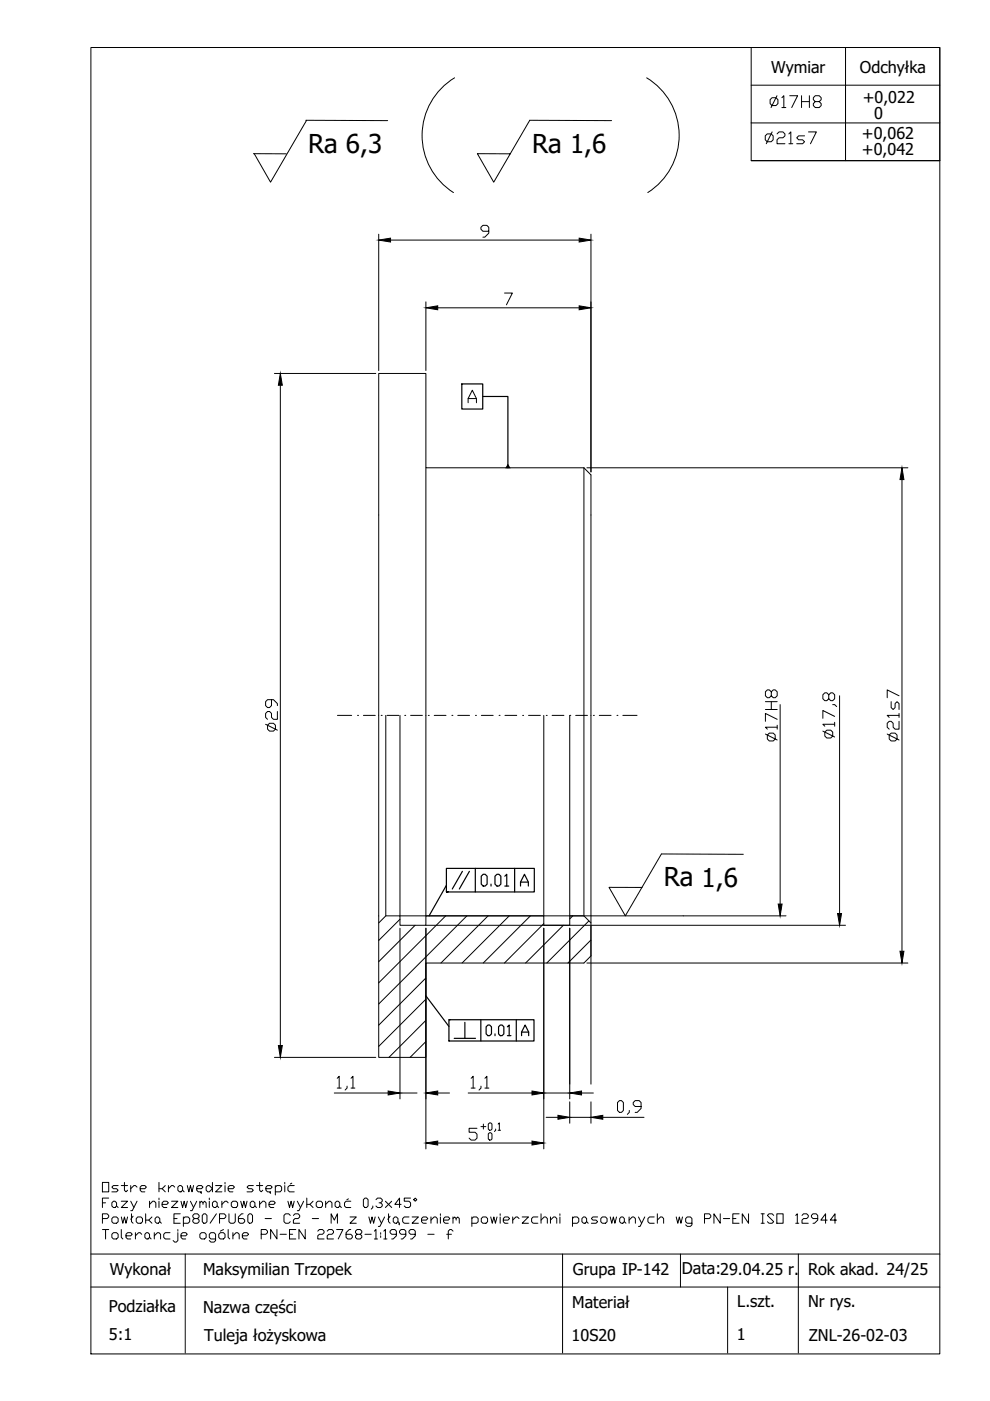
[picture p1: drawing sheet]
<svg xmlns="http://www.w3.org/2000/svg" width="210mm" height="297mm" viewBox="0 0 210 297" stroke-linecap="round" stroke-linejoin="round" font-family="sans-serif">
<!-- layer: tabelka -->
<path d="M159.3 10.1v16M159.3 18.1h40M179.3 10.1v24M159.3 26.1v8h40h-40M159.3 26.1h40M19.3 272.9h180M19.3 265.9h180M39.3 265.9v21M119.3 265.9v21M144.3 265.9v7M154.3 272.9v14M169.3 265.9v21" fill="none" stroke="#000" stroke-width=".21"/>
<!-- layer: kontury -->
<path d="M19.3 10.1h180v277h-180z" fill="none" stroke="#000" stroke-width=".21"/>
<!-- layer: 0 -->
<path d="M199.3 10.1v24M90.3 99.2v52.5M125.3 100.7l-1.5-1.5v95l1.5 1.5M125.3 109.2v42.5M81.8 151.7v42.5l-1.5 1.5M125.3 202.7l-1.5 1.5" fill="none" stroke="#000" stroke-width=".21"/>
<!-- layer: Hatch (ANSI) -->
<g fill="none" stroke="#000" stroke-width=".21">
<path d="M84.8 194.9l-4.5 4.5M88 196.2l-7.7 7.7M94.5 194.2l-14.2 14.2M99 194.2l-18.7 18.7M103.5 194.2l-10 10M108 194.2l-10 10M112.5 194.2l-10 10M115.3 195.8l-8.3 8.4M119.4 196.2l-8 8M121.4 194.2l-.6 .6M124.9 195.2l-9 9M125.3 199.3l-4.9 4.9"/>
<path d="M90.3 207.4l-10 10M90.3 211.9l-10 10M90.3 216.3l-7.8 7.9M90.3 220.8l-3.3 3.4"/>
</g>
<!-- layer: Visible (ANSI) -->
<path d="M123.8 99.2h-33.5v-20h-10v145h10v-20h33.5M125.3 100.7v8.5M84.8 151.7v42.5M90.3 151.7v42.5M115.3 151.7v42.5M120.8 151.7v42.5M125.3 151.7v51M81.8 194.2h3v2h5.5v-2h25v2h5.5v-2h3" fill="none" stroke="#000" stroke-width=".21"/>
<!-- layer: opis -->
<g fill="none" stroke="#000" stroke-width=".21">
<path d="M21.7 250.7h1.4v2h-1.4zM21.7 258.4h1l.4-.4v-.3l-.4-.3h-1v2M21.7 255h.7M23.1 254h-1.4v2M24 254.7h.4l.3 .3v.7l-.3 .3h-.4l-.3-.3v-.7zM24 258h.7l.4 .4v.6l-.4 .4h-.7l-.3-.4v-.6zM24.7 255.7l.4 .3M25.1 251.4h-1.1l-.3 .3 .3 .3h.7l.4 .4-.4 .3h-1M25.7 254.7h1.4l-1.4 1.3h1.4M25.7 258l.3 1.4 .4-1.4 .3 1.4 .4-1.4M25.7 251.4h1.4M26.4 250.7v1.7l.3 .3 .4-.3"/>
<path d="M27.7 251.4v1.3M27.7 254.7l.7 1.3M27.9 257.4v1.6l.3 .4M28.2 257.9l-.5 .6M29.1 251.7l-.4-.3h-.3l-.7 .6M29.1 254.7l-1.1 2h-.3M29.2 258h.7l.3 .4v.6l-.3 .4h-.7l-.3-.4v-.6zM29.7 252h1l.3-.3-.3-.3h-.7l-.3 .3v.7l.3 .3h.7M30.9 257.4v2M31.5 258.7l.7 .7M31.7 255.4l.7-.7h.3l.3 .3v1M31.7 254.7v1.3"/>
<path d="M32.2 258l-.7 .7h-.6M33.2 258h.3l.4 .4v.6l-.4 .4h-.3l-.3-.4v-.6zM33.7 250.7v2M33.7 254v.4M33.7 254.7v1.3M33.9 259l.3 .4M34.4 255.4h1l.3-.4-.3-.3h-.7l-.3 .3v.7l.3 .3h.7M34.4 252l.6 .7M35 251.4l-.6 .6h-.7M35.7 251.4v1.3M36.4 254.7h1.3l-1.3 1.3h1.3M36.9 258.4h.6"/>
<path d="M37 251.7l-.3-.3h-.3l-.7 .6M37.7 251.7l.3-.3h.4l.3 .3v.7l-.3 .3h-.4l-.3-.3zM38.2 257.4h-1.3v2h1.3M38.4 254.7l.3 1.3 .3-1.3 .4 1.3 .3-1.3M38.7 252.4l.3 .3M38.9 258.4l.3-.4h.7l.3 .4v.6l-.3 .4h-1M38.9 258v2M39.7 251.4l.3 1.3 .4-1.3 .3 1.3 .3-1.3M40.4 254.7l.6 1.3M41.2 258.4l-.3-.4v-.3l.3-.3h.7l.3 .3v.3l-.3 .4h-.7l-.3 .3v.3l.3 .4h.7l.3-.4v-.3l-.3-.3M41.7 252h1l.3-.3-.3-.3h-.7l-.3 .3v.7l.3 .3h.7l-.2 .2 .2 .1M41.7 254.7l-1 2h-.3"/>
<path d="M42.4 255l.3-.3 .3 .3v.4M42.4 254.7v1.3M43 255l.4-.3 .3 .3v1M43.2 257.4h.4l.3 .3v1.3l-.3 .4h-.4l-.3-.4v-1.3zM43.7 251.7l.3-.3h.4l.6 .6-.6 .7h-.4l-.3-.3zM44.4 254v.4M44.4 254.7v1.3M45 250.7v2M45.4 254.7h.3l.3 .3v.7l-.3 .3h-.3l-.4-.3v-.7zM45.7 251.4h1.3l-1.3 1.3h1.3M45.9 257.4l-1.4 2M46 255.7l.4 .3"/>
<path d="M46.5 258.4h1l.4-.4v-.3l-.4-.3h-1v2M47 254.7v1.3M47.7 250.7v.3M47.7 251.4v1.3M48.4 252h1l.3-.3-.3-.3h-.7l-.3 .3v.7l.3 .3h.7M48.4 255l-.4-.3h-.3l-.7 .7M48.5 257.4v1.6l.4 .4h.6l.4-.4v-1.6M49 255l.4-.3h.6l.4 .3v.7l-.4 .3h-.6l-.4-.3zM51 254.7l.4 1.3 .3-1.3 .3 1.3 .4-1.3M51.5 257.4h-.3l-.7 .6v1l.4 .4h.6l.4-.4v-.3l-.4-.3h-1M52.9 257.4h.3l.3 .3v1.3l-.3 .4h-.3l-.4-.4v-1.3zM53 255l.4-.3h.3l.3 .3v.7l-.3 .3h-.3l-.4-.3z"/>
<path d="M53.7 251.4h-1l-.3 .3 .3 .3h.7l.3 .4-.3 .3h-1M54 255.7l.4 .3M54.4 251.4h1.3M55 250.7v1.7l.4 .3 .3-.3M55 255.4l.7-.7h.3l.4 .3v1M55 254.7v1.3M56.2 258.4h1.3M56.4 252h1l.3-.3-.3-.3h-.7l-.3 .3v.7l.3 .3h.7l-.2 .2 .2 .1M57 255.4h1l.4-.4-.4-.3h-.6l-.4 .3v.7l.4 .3h.6M58.4 251.7l.3-.3h.7l.3 .3v.7l-.3 .3h-1M58.4 251.4v2M60.4 250.7v.3"/>
<path d="M60.4 251.4v1.3M61 254.7l.4 1.3 .3-1.3 .4 1.3 .3-1.3M61.5 257.7l-.3-.3h-.7l-.3 .3v1.3l.3 .4h.7l.3-.4M61.9 250.9l-.4 .1M62.2 257.7l.3-.3h.7l.3 .3v.3l-.3 .4h-.7l-.3 .3v.7h1.3M62.4 251.4h-1l-.4 .3v.7l.4 .3h1M63 254.7l.7 1.3M64.4 254.7l-1 2h-.4M65 254v2M65.7 255.4l.7 .6M66.2 258.4h1.3M66.4 254.7l-.7 .7h-.7"/>
<path d="M67.4 254.7h.6l.4 .3v.7l-.4 .3h-.6l-.4-.3v-.7zM69 255.4l.7-.7h.3l.4 .3v1M69 254.7v1.3M70.2 259.4v-2l.7 1.3 .6-1.3v2M71.4 254.7h.3l.3 .3v.7l-.3 .3h-.3l-.4-.3v-.7zM72 255.7l.4 .3M73.9 254.2l-.4 .2M74.2 258h1.3l-1.3 1.4h1.3M74.4 254.7h-1l-.4 .3v.7l.4 .3h1M77.4 254h.3l.3 .4v1.3l-.3 .3h-.3l-.4-.3v-1.3zM78.2 258l.3 1.4 .4-1.4 .3 1.4 .3-1.4M79 255.7v.3l-.3 .4"/>
<path d="M79.7 254.4l.3-.4h.7l.3 .4v.3l-.3 .3h-.3M80.2 258l.7 1.4M80.7 255l.3 .4v.3l-.3 .3h-.7l-.3-.3M81.5 258l-1 2h-.3M81.7 254.7l1.3 1.3M82.4 257.4v1.6l.3 .4M82.7 257.9l-.5 .6M83 254.7l-1.3 1.3M83.4 258.4l.3-.4h.3l.4 .4v.6l-.4 .4h-.3l-.3-.4zM84.4 259l.3 .4-.2 .1 .2 .2M85 255.4h-1.3l1-1.4v2M86.7 258h-1l-.3 .4v.6l.3 .4h1"/>
<path d="M87 254h-1.3v.7h1l.3 .3v.7l-.3 .3h-.7l-.3-.3M87.4 258h1.3l-1.3 1.4h1.3M88 254l.4 .4-.4 .3-.3-.3zM89.4 258.7h1l.3-.3-.3-.4h-.7l-.3 .4v.6l.3 .4h.7M91.4 258.7l.6-.7h.4l.3 .4v1M91.4 258v1.4M93.4 257.4v.3M93.4 258v1.4M94 258.7h1l.4-.3-.4-.4h-.6l-.4 .4v.6l.4 .4h.6M96 258.4l.4-.4 .3 .4v.3M96 258v1.4M96.7 258.4l.3-.4 .4 .4v1"/>
<path d="M100 258.4l.4-.4h.6l.4 .4v.6l-.4 .4h-1M100 258v2M102.4 258h.6l.4 .4v.6l-.4 .4h-.6l-.4-.4v-.6zM104 258l.4 1.4 .3-1.4 .3 1.4 .4-1.4M106 257.4v.3M106 258v1.4M106.7 258.7h1l.3-.3-.3-.4h-.7l-.3 .4v.6l.3 .4h.7M108.7 258v1.4M110 258.4l-.3-.4h-.3l-.7 .7M110.7 258h1.3l-1.3 1.4h1.3M114 258h-1l-.3 .4v.6l.3 .4h1M114.7 258.7l.7-.7h.3l.3 .4v1"/>
<path d="M114.7 257.4v2M116.7 258.7l.7-.7h.3l.3 .4v1M116.7 258v1.4M118.7 257.4v.3M118.7 258v1.4M121.4 258.4l.3-.4h.7l.3 .4v.6l-.3 .4h-1M121.4 258v2M123.7 258h.3l.4 .4v.6l-.4 .4h-.3l-.3-.4v-.6zM124.4 259l.3 .4M126.7 258h-1l-.3 .4 .3 .3h.7l.3 .3-.3 .4h-1M127.7 258h.7l.3 .4v.6l-.3 .4h-.7l-.3-.4v-.6zM129.4 258l.3 1.4 .3-1.4 .4 1.4 .3-1.4"/>
<path d="M131.7 258h.3l.4 .4v.6l-.4 .4h-.3l-.3-.4v-.6zM132.4 259l.3 .4M133.4 258.7l.6-.7h.4l.3 .4v1M133.4 258v1.4M135.4 258l.6 1.4M136.7 258l-1 2h-.3M138.7 258h-1l-.3 .4v.6l.3 .4h1M139.4 258.7l.6-.7h.4l.3 .4v1M139.4 257.4v2M143.4 258l.3 1.4 .3-1.4 .4 1.4 .3-1.4M146.7 259.4h-1l-.3-.4v-.6l.3-.4h.7l.3 .4v1.3l-.3 .3h-.7l-.3-.3M149.4 258.4h1l.3-.4v-.3l-.3-.3h-1v2"/>
<path d="M152.7 257.4v2l-1.3-2v2M153.4 258.4h1.3M155.4 258.4h.6M156.7 257.4h-1.3v2h1.3M158.7 257.4v2l-1.3-2v2M161.4 259.4h.6M161.4 257.4h.6M161.7 257.4v2M164 257.7l-.3-.3h-.7l-.3 .3 1.3 1.3-.3 .4h-.7l-.3-.4M164.7 257.4h1.3v2h-1.3zM168.7 257.7l.3-.3v2M168.7 259.4h.7"/>
<path d="M170 257.7l.4-.3h.6l.4 .3v.3l-.4 .4h-.6l-.4 .3v.7h1.4M173.4 258.4h-1l-.4-.4v-.3l.4-.3h.6l.4 .3v1l-.7 .7h-.3M175.4 258.7h-1.4l1-1.3v2M177.4 258.7h-1.4l1-1.3v2M21.7 260.7h1.4M22.4 260.7v2M24 261.4h.7l.4 .3v.7l-.4 .3h-.7l-.3-.3v-.7zM25.7 260.7v1.7l.3 .3M26.7 262h1l.3-.3-.3-.3h-.6l-.4 .3v.7l.4 .3h.6M28.7 261.4v1.3M30 261.7l-.3-.3h-.3l-.7 .6M31 261.4h.4l.3 .3v.7l-.3 .3h-.4l-.3-.3v-.7z"/>
<path d="M31.7 262.4l.3 .3M32.7 262l.7-.6h.3l.3 .3v1M32.7 261.4v1.3M36 261.4h-1l-.3 .3v.7l.3 .3h1M37.7 261.4v1.6l-.3 .4h-.4l-.3-.4M37.7 260.7v.3M38.4 262h1l.3-.3-.3-.3h-.7l-.3 .3v.7l.3 .3h.7M42.4 261.7l.3-.3h.7l.3 .3v.7l-.3 .3h-.7l-.3-.3zM45.7 262.7h-1l-.3-.3v-.7l.3-.3h.7l.3 .3v1.3l-.3 .4h-.7l-.3-.4M46.4 261.7l.3-.3h.7l.3 .3v.7l-.3 .3h-.7l-.3-.3zM47.4 260.7l-.7 .3M48.4 260.7v1.7l.3 .3"/>
<path d="M49.4 262l.6-.6h.4l.3 .3v1M49.4 261.4v1.3M51.4 262h1l.3-.3-.3-.3h-.7l-.3 .3v.7l.3 .3h.7M55.4 261.7h1l.3-.3v-.4l-.3-.3h-1v2M58.7 260.7v2l-1.3-2v2M59.4 261.7h1.3M61.4 261.7h.7M62.7 260.7h-1.3v2h1.3M64.7 260.7v2l-1.3-2v2M67.4 261l.3-.3h.7l.3 .3v.4l-.3 .3h-.7l-.3 .3v.7h1.3M69.4 261l.3-.3h.7l.3 .3v.4l-.3 .3h-.7l-.3 .3v.7h1.3M71.4 260.7h1.3l-1 2"/>
<path d="M74.4 260.7h-.4l-.6 .7v1l.3 .3h.7l.3-.3v-.4l-.3-.3h-1M75.7 261.7l-.3-.3v-.4l.3-.3h.7l.3 .3v.4l-.3 .3h-.7l-.3 .3v.4l.3 .3h.7l.3-.3v-.4l-.3-.3M77.4 261.7h1.3M79.4 261l.3-.3v2M79.4 262.7h.6M80.7 261.4v.3M80.7 262v.4M81.4 261l.3-.3v2M81.4 262.7h.6M84 261.7h-1l-.3-.3v-.4l.3-.3h.7l.3 .3v1l-.6 .7h-.4M86 261.7h-1l-.3-.3v-.4l.3-.3h.7l.3 .3v1l-.6 .7h-.4M88 261.7h-1l-.3-.3v-.4l.3-.3h.7l.3 .3v1l-.6 .7h-.4"/>
<path d="M90.7 261.7h1.3M94.7 261.7h1M96 261l-.3-.3h-.3l-.4 .3v1.7"/>
</g>
<!-- layer: wymiary -->
<g fill="none" stroke="#000" stroke-width=".21">
<path d="M96.4 16.5a14.3 14.3 0 0 0-.3 24.3M137.1 16.5a14.3 14.3 0 0 1 .2 24.3M53.7 32.6h7M64.8 25.5l17.4 .1M65 25.5l-7.6 13.1-3.5-6M129.7 25.6l-17.4-.1-7.6 13.1-3.5-6h7M80.3 49.7v28.9M82.8 50.9h40M103.6 49h-1.2l-.4-.4v-.4l.4-.4h.8l.4 .4v1.2l-.8 .9h-.4M125.3 49.7v50.4M58.2 79.2h21.5M90.3 64v14.6"/>
<path d="M92.8 65.3h30M107 62.1h1.6l-1.2 2.5M59.4 81.7v140M99.3 85.4v-.9l.8-1.8 .9 1.8v.9M99.3 84.5h1.7M124.4 99.2h68.1M191.2 101.7v100M165.4 149.4v42.3M178 147.5v46.2M84.8 196.8v36.2M84.8 194.2h81.9M90.3 196.8v46.8"/>
<path d="M90.3 196.2h89M115.3 196.8v46.8M120.8 196.8v36.2M125.3 196.3v33.6M157.6 181.1h-17.4l-7.6 13.1-3.5-6.1 7 .1M124.4 204.2h68.1M58.2 224.2h21.5M70.9 231.7h11.4M71.5 228.6l.4-.4v2.5M71.5 230.7h.8M73.6 230.3v.4l-.4 .4M74.4 228.6l.4-.4v2.5"/>
<path d="M74.4 230.7h.8M84.8 231.7h3.6M92.8 231.7h2.5M99.3 231.7h13.5M99.9 228.6l.4-.4v2.5M99.9 230.7h.8M101.1 239.2h-1.6v.9h1.2l.4 .4v.8l-.4 .4h-.8l-.4-.4M102 238.9h1M102 230.3v.4l-.4 .4M102.5 238.3v1.1M102.8 228.6l.4-.4v2.5M102.8 230.7h.9"/>
<path d="M103.5 238.3l.3-.2h.3l.2 .2v1.1l-.2 .2h-.3l-.3-.2zM105.1 239.4v.2l-.3 .3M105.6 238.3l.3-.2v1.5M105.6 239.6h.5M115.3 231.7h5.5M115.8 236.9h2.5M120.8 233.6v4.5M120.8 236.9h4.5M123.3 231.7h2.5M125.3 233.6v4.5M92.8 242.3h20M103.5 240.4l.3-.2h.3l.2 .2v1.1l-.2 .2h-.3l-.3-.2z"/>
</g>
<!-- layer: osie -->
<g fill="none" stroke="#000" stroke-width=".21">
<path d="M71.6 151.7h3M75.8 151.7h.1M77.1 151.7h2.5M80.8 151.7h.1M82.1 151.7h2.5M85.8 151.7h.1M87.1 151.7h2.5M90.8 151.7h.1M92.1 151.7h2.5M95.8 151.7h.1M97.1 151.7h2.5M100.8 151.7h.1"/>
<path d="M102.1 151.7h2.5M105.8 151.7h.1M107.1 151.7h2.5M110.8 151.7h.1M112.1 151.7h2.5M115.8 151.7h.1M117.1 151.7h2.5M120.8 151.7h.1M122.1 151.7h2.5M125.8 151.7h.1M127.1 151.7h2.5M130.8 151.7h.1"/>
<path d="M132.1 151.7h3"/>
</g>
<!-- layer: wymiary -->
<g fill="#000" stroke="#000" stroke-width=".21">
<path d="M80.3 50.9l2.5-.4v.8zM122.8 50.5l2.5 .4-2.5 .4zM90.3 65.3l2.5-.5v.9zM122.8 64.8l2.5 .5-2.5 .4zM59.4 79.2l.5 2.5h-.9zM107.7 98.5l.4 .7h-.8zM191.2 99.2l.5 2.5h-.9zM165 191.7h.8l-.4 2.5zM177.6 193.7h.8l-.4 2.5zM190.8 201.7h.9l-.5 2.5zM59 221.7h.9l-.5 2.5zM82.3 231.3l2.5 .4-2.5 .5z"/>
<path d="M90.3 231.7l2.5-.4v.9zM112.8 231.3l2.5 .4-2.5 .5zM118.3 236.5l2.5 .4-2.5 .4zM120.8 231.7l2.5-.4v.9zM125.3 236.9l2.5-.4v.8zM90.3 242.3l2.5-.4v.9zM112.8 241.9l2.5 .4-2.5 .5z"/>
</g>
<g fill="none" stroke="#000" stroke-width=".25">
<path d="M97.9 81.4h4.5v5.3h-4.5zM102.4 84.1h5.3v15.1M94.6 189.1h18.7v-5h-18.7v5h.4M94.6 187.7l-3.6 6.5M98 184.7l-2.1 3.8M99.5 184.7l-2.1 3.8M100.8 184.1v5M102 185.8l.4-.4h.5l.4 .4v1.6l-.4 .5h-.5l-.4-.5zM104.1 187.4v.5M104.9 185.8l.5-.4h.4l.4 .4v1.6l-.4 .5h-.4l-.5-.5zM107 185.8l.4-.4v2.5M107 187.9h.9"/>
<path d="M109.1 184.1v5M110.4 187.9v-.9l.8-1.6 .8 1.6v.9M110.4 187h1.6M90.3 211.1l4.9 6.5M95.2 216.2h18v4.5h-18zM95.2 216.2h.3M98.6 216.8v3.4M101.9 216.2v4.5M103.1 217.7l.4-.4h.3l.4 .4v1.5l-.4 .4h-.3l-.4-.4zM105 219.2v.4M106.1 217.3h.4l.3 .4v1.5l-.3 .4h-.4l-.4-.4v-1.5zM107.6 217.7l.4-.4v2.3"/>
<path d="M107.6 219.6h.7M109.5 216.2v4.5M110.6 219.6v-.8l.7-1.5 .8 1.5v.8M110.6 218.8h1.5M96.3 220.2h4.5"/>
</g>
<g font-size="6.2">
<text x="178.2" y="157.7" transform="rotate(-90 178.2 157.7)">17,8</text>
<text x="129.8" y="237.4">0,9</text>
</g>
<g font-size="5.7">
<text x="161.9" y="24">17H8</text>
<text x="160.9" y="31.7">21s7</text>
<text x="59.6" y="156.3" transform="rotate(-90 59.6 156.3)">29</text>
<text x="165.8" y="158.4" transform="rotate(-90 165.8 158.4)">17H8</text>
<text x="191.6" y="158.4" transform="rotate(-90 191.6 158.4)">21s7</text>
</g>
<g font-size="5.5">
<text x="65.3" y="32.4">Ra 6,3</text>
<text x="112.8" y="32.4">Ra 1,6</text>
<text x="140.7" y="187.9">Ra 1,6</text>
</g>
<g font-size="3.4">
<text x="163.5" y="15.4">Wymiar</text>
<text x="182.3" y="15.5">Odchyłka</text>
<text x="182.9" y="21.9">+0,022</text>
<text x="182.8" y="29.6">+0,062</text>
<text x="185.3" y="25.2">0</text>
<text x="182.8" y="32.9">+0,042</text>
<text x="23.3" y="270.3">Wykonał</text>
<text x="43.1" y="270.3">Maksymilian Trzopek</text>
<text x="121.5" y="270.2">Grupa IP-142</text>
<text x="144.6" y="270.2">Data:29.04.25 r.</text>
<text x="171.3" y="270.3">Rok akad. 24/25</text>
<text x="23.1" y="278.3">Podziałka</text>
<text x="43.1" y="278.5">Nazwa części</text>
<text x="121.3" y="277.3">Materiał</text>
<text x="156.3" y="277.2">L.szt.</text>
<text x="171.3" y="277.2">Nr rys.</text>
<text x="23.1" y="284.2">5:1</text>
<text x="43.3" y="284.3">Tuleja łożyskowa</text>
<text x="121.2" y="284.2">10S20</text>
<text x="156.2" y="284.2">1</text>
<text x="171.5" y="284.2">ZNL-26-02-03</text>
</g>
</svg>
